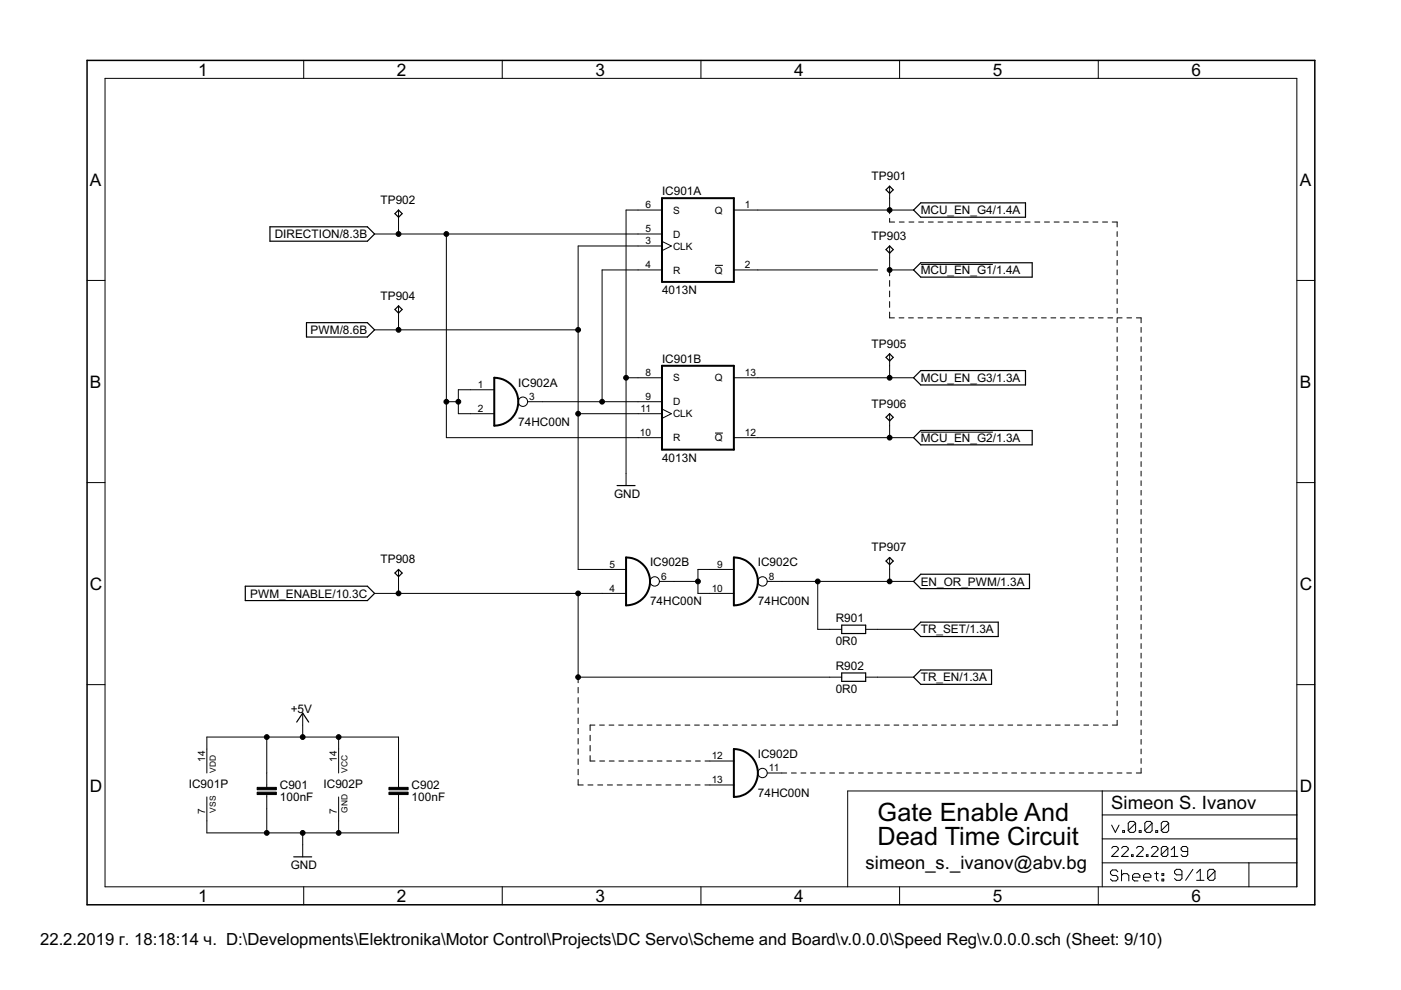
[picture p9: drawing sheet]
<svg xmlns="http://www.w3.org/2000/svg" width="297mm" height="210mm" viewBox="0 0 297 210" stroke-linecap="round" stroke-linejoin="round" font-family="sans-serif">
<g fill="#000" stroke="#000" stroke-width=".21">
<path d="M22.3 16.6v171.4zM64.4 12.8v3.8zM106.5 12.8v3.8zM148.6 12.8v3.8zM190.7 12.8v3.8zM232.9 12.8v3.8zM22.3 16.6h252.7zM18.5 59.5h3.8zM79.4 49.6h5.1zM84.5 44.5v2.6zM84.5 49.6h10.1zM84.5 47.1v2.5z"/>
<path d="M94.6 49.6h40.7zM94.6 49.6v35.6zM122.6 52.2h12.7zM127.7 57.2v28zM132.7 44.5v35.6zM135.3 52.2h5.1zM135.3 57.2h5.1zM135.3 49.6h5.1zM135.3 44.5h5.1zM132.7 44.5h2.6zM127.7 57.2h7.6zM140.4 51.2l1.9 1z"/>
<path d="M140.4 53.1l1.9-.9zM151.6 56.3h1.7zM155.6 44.5h5.1zM155.6 57.2h5.1zM160.7 44.5h27.9zM160.7 57.2h25.4zM188.6 52.2v2.5zM188.6 39.5v2.5zM188.6 57.2h5.1zM188.6 54.7v2.5zM188.6 57.2v1.3zM188.6 44.5h5.1z"/>
<path d="M188.6 42v2.5zM188.6 46.3v.8zM188.6 44.5v.8zM188.6 47.1h1.1zM190.7 47.1h1zM192.7 47.1h1.1zM195.2 56.1h15.3zM194.8 47.1h1zM196.8 47.1h1.1zM198.9 47.1h1zM200.9 47.1h1.1zM203 47.1h1z"/>
<path d="M205 47.1h1.1zM207.1 47.1h1zM209.1 47.1h1.1zM211.2 47.1h1zM213.2 47.1h1.1zM215.3 47.1h1zM217.3 47.1h1.1zM219.4 47.1h1.1zM221.4 47.1h1.1zM223.5 47.1h1.1zM225.6 47.1h1zM227.6 47.1h1.1z"/>
<path d="M229.7 47.1h1zM231.7 47.1h1.1zM233.8 47.1h1zM236.9 57.2v1.1zM236.9 55.2v1zM236.9 53.2v1zM236.9 51.1v1.1zM236.9 49.1v1zM236.9 47.1v1zM235.8 47.1h1.1zM275 59.5h3.8zM79.4 69.9h5.1z"/>
<path d="M84.5 64.9v2.5zM84.5 69.9h38.1zM84.5 67.4v2.5zM122.6 52.2v17.7zM188.6 75v2.6zM188.6 66.2v1.2zM188.6 63.9v1.3zM188.6 61.7v1.2zM188.6 59.5v1.2zM188.6 77.6v2.5zM188.6 67.4h1zM190.6 67.4h1z"/>
<path d="M192.6 67.4h1.1zM194.6 67.4h1.1zM196.7 67.4h1zM198.7 67.4h1zM200.7 67.4h1zM202.7 67.4h1zM204.7 67.4h1zM206.7 67.4h1zM208.7 67.4h1zM210.8 67.4h1zM212.8 67.4h1zM214.8 67.4h1z"/>
<path d="M216.8 67.4h1zM218.8 67.4h1zM220.8 67.4h1zM222.8 67.4h1zM224.8 67.4h1zM226.8 67.4h1.1zM228.9 67.4h1zM230.9 67.4h1zM232.9 67.4h1zM234.9 67.4h1zM236.9 77.6v1zM236.9 75.5v1.1z"/>
<path d="M236.9 73.5v1zM236.9 71.5v1zM236.9 69.4v1.1zM236.9 67.4v1zM236.9 65.4v1zM236.9 63.3v1.1zM236.9 61.3v1zM236.9 59.3v1zM236.9 67.4h1zM238.9 67.4h1zM241.9 77.6v1zM241.9 75.5v1.1z"/>
<path d="M241.9 73.5v1zM241.9 71.5v1zM241.9 69.4v1.1zM241.9 67.4v1zM240.9 67.4h1zM94.6 85.2v7.6zM94.6 92.8h40.7zM97.2 85.2v2.5zM97.2 82.6v2.6zM97.2 82.6h2.5zM94.6 85.2h2.6zM99.7 82.6h5.1z"/>
<path d="M99.7 87.7h5.1zM97.2 87.7h2.5zM111.9 85.2h3.1zM115 85.2h12.7zM122.6 69.9v17.8zM127.7 85.2h7.6zM132.7 80.1v20.3zM135.3 87.7h5.1zM135.3 92.8h5.1zM135.3 85.2h5.1zM135.3 80.1h5.1zM122.6 87.7h12.7z"/>
<path d="M132.7 80.1h2.6zM140.4 86.7l1.9 1zM140.4 88.7l1.9-1zM151.6 91.8h1.7zM155.6 80.1h5.1zM155.6 92.8h5.1zM160.7 92.8h27.9zM160.7 80.1h27.9zM188.6 87.7v2.6zM188.6 92.8h5.1zM188.6 90.3v2.5zM188.6 80.1h5.1z"/>
<path d="M195.2 91.6h15.3zM236.9 97.9v1zM236.9 95.8v1.1zM236.9 93.8v1zM236.9 91.8v1zM236.9 89.7v1.1zM236.9 87.7v1zM236.9 85.7v1zM236.9 83.7v1zM236.9 81.6v1.1zM236.9 79.6v1zM241.9 97.9v1z"/>
<path d="M241.9 95.8v1.1zM241.9 93.8v1zM241.9 91.8v1zM241.9 89.7v1.1zM241.9 87.7v1.1zM241.9 85.7v1zM241.9 83.7v1zM241.9 81.6v1.1zM241.9 79.6v1zM18.5 102.3h3.8zM132.7 100.4v2.6zM236.9 118.2v1z"/>
<path d="M236.9 116.1v1.1zM236.9 114.1v1zM236.9 112.1v1zM236.9 110v1.1zM236.9 108v1.1zM236.9 106v1zM236.9 103.9v1.1zM236.9 101.9v1.1zM236.9 99.9v1zM241.9 118.2v1zM241.9 116.1v1.1zM241.9 114.1v1z"/>
<path d="M241.9 112.1v1zM241.9 110.1v1zM241.9 108v1.1zM241.9 106v1zM241.9 104v1zM241.9 101.9v1.1zM241.9 99.9v1zM275 102.3h3.8zM79.4 125.8h5.1zM84.5 120.7v2.6zM84.5 125.8h38.1zM84.5 123.3v2.5z"/>
<path d="M122.6 87.7v33zM122.6 125.8h5.1zM127.7 125.8h5zM127.7 120.7h5zM122.6 120.7h5.1zM139.8 123.3h3.1zM142.9 123.3h5.1zM148 120.7v2.6zM148 120.7h2.5zM148 123.3v2.5zM148 125.8h2.5zM150.5 120.7h5.1z"/>
<path d="M150.5 125.8h5.1zM162.7 123.3h3.1zM165.8 123.3h7.6zM173.4 123.3h15.2zM173.4 123.3v10.1zM175.9 133.4h2.6zM173.4 133.4h2.5zM183.5 133.4h2.6zM188.6 118.2v2.5zM188.6 123.3h5.1zM188.6 120.7v2.6zM186.1 133.4h7.6z"/>
<path d="M236.9 138.5v1zM236.9 136.5v1zM236.9 134.4v1.1zM236.9 132.4v1zM236.9 130.4v1zM236.9 128.3v1.1zM236.9 126.3v1zM236.9 124.3v1zM236.9 122.2v1.1zM236.9 120.2v1zM241.9 138.5v1zM241.9 136.5v1z"/>
<path d="M241.9 134.4v1.1zM241.9 132.4v1zM241.9 130.4v1zM241.9 128.3v1.1zM241.9 126.3v1zM241.9 124.3v1zM241.9 122.2v1.1zM241.9 120.2v1zM18.5 145.2h3.8zM43.9 158.8v5.1zM43.9 156.3v2.5zM43.9 156.3h12.7z"/>
<path d="M56.6 156.3h7.6zM64.2 151.2v2.5zM64.2 156.3h7.6zM64.2 153.7v2.6zM71.8 158.8v5.1zM71.8 156.3v2.5zM71.8 156.3h12.7zM84.5 156.3v7.6zM122.6 125.8v17.8zM122.6 158.8v1.1zM122.6 156.6v1.2zM122.6 154.4v1.2z"/>
<path d="M122.6 152.3v1.1zM122.6 150.1v1.2zM122.6 147.9v1.2zM122.6 145.8v1.1zM122.6 143.6v1.2zM125.1 158.1v1.1zM125.1 155.9v1.2zM125.1 153.7v1.2zM125.1 153.7h1zM127.1 153.7h1zM129.1 153.7h1.1zM131.2 153.7h1z"/>
<path d="M133.2 153.7h1zM135.2 153.7h1zM137.2 153.7h1zM139.2 153.7h1zM141.2 153.7h1zM143.2 153.7h1.1zM145.2 153.7h1.1zM147.3 153.7h1zM149.3 153.7h1zM151.3 153.7h1zM153.3 153.7h1zM155.3 153.7h1z"/>
<path d="M157.3 153.7h1zM159.3 153.7h1.1zM161.4 153.7h1zM163.4 153.7h1zM165.4 153.7h1zM167.4 153.7h1zM169.4 153.7h1zM171.4 153.7h1zM173.4 153.7h1.1zM175.5 153.7h1zM175.9 143.6h2.6zM122.6 143.6h53.3z"/>
<path d="M177.5 153.7h1zM179.5 153.7h1zM181.5 153.7h1zM183.5 153.7h1zM185.5 153.7h1zM183.5 143.6h2.6zM187.5 153.7h1.1zM189.5 153.7h1.1zM191.6 153.7h1zM193.6 153.7h1zM186.1 143.6h7.6zM195.6 153.7h1z"/>
<path d="M197.6 153.7h1zM199.6 153.7h1zM201.6 153.7h1zM203.6 153.7h1.1zM205.7 153.7h1zM207.7 153.7h1zM209.7 153.7h1zM211.7 153.7h1zM213.7 153.7h1zM215.7 153.7h1zM217.7 153.7h1zM219.8 153.7h.9z"/>
<path d="M221.8 153.7h1zM223.8 153.7h1zM225.8 153.7h1zM227.8 153.7h1zM229.8 153.7h1zM231.8 153.7h1zM233.8 153.7h1zM235.8 153.7h1.1zM236.9 152.7v1zM236.9 150.7v1zM236.9 148.7v1zM236.9 146.6v1z"/>
<path d="M236.9 144.6v1zM236.9 142.6v1zM236.9 140.5v1.1zM241.9 158.8v1zM241.9 156.8v1zM241.9 154.7v1.1zM241.9 152.7v1zM241.9 150.7v1zM241.9 148.7v1zM241.9 146.6v1.1zM241.9 144.6v1zM241.9 142.6v1z"/>
<path d="M241.9 140.5v1.1zM275 145.2h3.8zM43.9 169v5.1zM43.9 174.1v2.5zM43.9 176.6h12.7zM56.6 163.9v2.5zM56.6 169v2.5zM56.6 166.4v.5zM56.6 168.5v.5zM56.6 176.6h7.6zM56.6 171.5v5.1zM56.6 156.3v7.6z"/>
<path d="M64.2 179.1v2.6zM64.2 176.6h7.6zM64.2 176.6v2.5zM71.8 169v5.1zM71.8 174.1v2.5zM71.8 176.6h12.7zM84.5 163.9v2.5zM84.5 169v2.5zM84.5 166.4v.5zM84.5 168.5v.5zM84.5 171.5v5.1zM122.6 165.3v1.1z"/>
<path d="M122.6 163.1v1.2zM122.6 160.9v1.2zM122.6 166.4h1.1zM125.1 160.2v1.2zM124.7 166.4h1zM125.1 161.4h1.1zM126.7 166.4h1.1zM127.1 161.4h1.1zM128.8 166.4h1.1zM129.2 161.4h1zM130.9 166.4h1zM131.2 161.4h1z"/>
<path d="M132.9 166.4h1.1zM133.2 161.4h1.1zM135 166.4h1.1zM135.3 161.4h1zM137.1 166.4h1zM137.3 161.4h1zM139.1 166.4h1.1zM139.3 161.4h1.1zM141.2 166.4h1.1zM141.4 161.4h1zM143.3 166.4h1zM143.4 161.4h1z"/>
<path d="M145.3 166.4h1.1zM145.4 161.4h1.1zM147.4 166.4h1zM147.4 161.4h1.1zM150.5 161.4h5.1zM150.5 166.4h5.1zM149.5 161.4h1zM149.5 166.4h1zM162.7 163.9h3.1zM165.8 163.9h1zM167.8 163.9h1zM169.8 163.9h1.1z"/>
<path d="M171.9 163.9h1zM173.9 163.9h1zM175.9 163.9h1.1zM177.9 163.9h1.1zM179.7 167.7h54zM180 163.9h1zM182 163.9h1zM184 163.9h1.1zM186.1 163.9h1zM188.1 163.9h1zM190.1 163.9h1.1zM192.2 163.9h1z"/>
<path d="M194.2 163.9h1zM196.2 163.9h1.1zM198.2 163.9h1.1zM200.3 163.9h1zM202.3 163.9h1zM204.3 163.9h1.1zM206.4 163.9h1zM208.4 163.9h1zM210.4 163.9h1.1zM212.5 163.9h1zM214.5 163.9h1zM216.5 163.9h1.1z"/>
<path d="M218.6 163.9h1zM220.6 163.9h1zM222.6 163.9h1.1zM224.7 163.9h1zM226.7 163.9h1zM228.7 163.9h1.1zM230.8 163.9h1zM232.8 163.9h1zM233.7 167.7h41.3zM233.7 177.9h41.3zM233.7 172.8v5.1zM233.7 172.8h41.3z"/>
<path d="M233.7 167.7v5.1zM234.8 163.9h1zM235.7 174.9l.8 1.6zM236 179.5l-.3 .3zM237.3 174.9l-.8 1.6zM236 179.5h.7zM236.9 163.9h1zM236.7 179.5l.4 .3zM238 176.1v.4zM238 176.1h.4zM238.1 179.5l-.3 .3zM238.4 176.1v.4z"/>
<path d="M238 176.5h.4zM238.1 179.5h.7zM238.9 163.9h1zM239.2 174.5v1.6zM239.2 174.5l.4-.3zM239.2 176.1l1.6-1.6zM238.8 179.5l.4 .3zM239.6 174.2h.8zM239.2 176.1l.4 .4zM240.4 174.2l.4 .3zM239.6 176.5h.8zM240.8 174.5v1.6z"/>
<path d="M240.4 176.5l.4-.4zM240.9 163.9h1zM241.3 179.5l-.4 .3zM241.5 176.1v.4zM241.5 176.1h.4zM241.9 176.1v.4zM241.5 176.5h.4zM241.9 162.9v1zM241.9 160.8v1.1zM241.3 179.5h.7zM242 179.5l.4 .3zM242.7 174.5v1.6z"/>
<path d="M242.7 174.5l.4-.3zM244.3 174.5l-1.6 1.6zM243.1 174.2h.8zM242.7 176.1l.4 .4zM243.9 174.2l.4 .3zM243.1 176.5h.8zM244.3 174.5v1.6zM244.3 176.1l-.4 .4zM244.5 179.5l-.4 .3zM245 176.1v.4zM245 176.1h.4zM244.5 179.5h.7z"/>
<path d="M245.4 176.1v.4zM245 176.5h.4zM245.2 179.5l.3 .3zM246.2 174.5v1.6zM246.2 174.5l.4-.3zM246.2 176.1l1.6-1.6zM246.5 179.5l-.3 .3zM246.5 179.5h.8zM246.6 174.2h.8zM246.2 176.1l.4 .4zM247.3 179.5l.3 .3zM247.4 174.2l.4 .3z"/>
<path d="M246.6 176.5h.8zM247.6 179.8v1.4zM247.8 174.5v1.6zM247.8 176.1l-.4 .4zM249 179.5v2.1zM250.4 179.8v.4zM250.8 179.5l-.4 .3zM250.8 179.5h.7zM251.5 179.5l.3 .3zM275 172.8v5.1zM275 167.7v5.1zM22.3 188h252.7z"/>
<path d="M64.4 188v3.8zM106.5 188v3.8zM148.6 188v3.8zM179.7 167.7v20.3zM190.7 188v3.8zM232.9 188v3.8zM233.7 182.9v5.1zM233.7 177.9v5zM235.4 184.8v.4zM235.4 185.2l.4 .4zM237.1 180.2l-1.4 1.4zM235.4 184.8l.4-.4z"/>
<path d="M235.8 185.6h.8zM235.4 186.4l.4 .4zM235.8 184.4h.8zM236.6 185.6l.4 .4zM235.8 186.8h.8zM236.6 184.4l.4 .4zM237 186v.4zM237 186.4l-.4 .4zM235.7 181.6h1.4zM237.1 179.8v.4zM237.8 181.6l1.4-1.4zM237.8 184.4v2.4z"/>
<path d="M237.8 185.6l.4-.4zM238.2 185.2h.8zM239 185.2l.3 .4zM237.8 181.6h1.4zM239.2 179.8v.4zM239.3 185.6v1.2zM239.9 181.2v.4zM239.9 181.2h.3zM240.1 185.6v.8zM240.1 185.6l.4-.4zM240.2 181.2v.4zM239.9 181.6h.3z"/>
<path d="M240.1 186.4l.4 .4zM240.5 185.2h.8zM240.9 181.6l1.5-1.4zM240.5 186.8h.8zM241.3 185.2l.4 .4zM241.7 185.6v.4zM240.1 186h1.6zM240.9 181.6h1.5zM242.4 179.8v.4zM242.5 185.6v.8zM242.5 185.6l.3-.4zM242.5 186.4l.3 .4z"/>
<path d="M242.8 185.2h.8zM243.1 181.2v.4zM243.1 181.2h.3zM243.4 181.2v.4zM243.1 181.6h.3zM242.8 186.8h.8zM243.6 185.2l.4 .4zM244 185.6v.4zM242.5 186h1.5zM244.1 181.6l1.4-1.4zM244.8 185.2h.8zM245.2 184.8v1.6z"/>
<path d="M245.2 186.4l.4 .4zM244.1 181.6h1.4zM245.5 179.8v.4zM246.2 179.8v1.4zM246.2 181.2l1.4-1.4zM246.4 185.2h.3zM246.4 185.2v.4zM246.4 186.4h.3zM246.4 186.4v.4zM246.2 181.2l.3 .4zM246.7 185.2v.4zM246.4 185.6h.3z"/>
<path d="M246.7 186.4v.4zM246.4 186.8h.3zM246.5 181.6h.8zM247.6 181.2l-.3 .4zM248.3 180.2l.7-.7zM248.3 181.6h1.4zM249 186.3l.4 .3zM249 184.7v.4zM249 185.1l.4 .4zM249.4 186.6h.8zM249 184.7l.4-.4zM249.4 185.5h1.2z"/>
<path d="M250.2 186.6l.4-.3zM249.4 184.3h.8zM250.4 181.2l.4 .4zM250.4 180.2l.4 .3zM250.6 184.7v1.6zM250.2 184.3l.4 .4zM250.8 181.6h.7zM250.8 180.5h1zM252.9 184.3l-1.5 2.3zM251.8 181.2l-.3 .4zM251.8 179.8v1.4zM253.7 185.1l.8-.8z"/>
<path d="M253.7 186.6h1.6zM254.5 184.3v2.3zM256.1 184.7v1.6zM256.1 184.7l.3-.4zM257.6 184.7l-1.5 1.6zM256.4 184.3h.8zM256.1 186.3l.3 .3zM257.2 184.3l.4 .4zM256.4 186.6h.8zM257.6 184.7v1.6zM257.6 186.3l-.4 .3zM264.8 182.9v5.1z"/>
<path d="M264.8 182.9h10.2zM233.7 182.9h31.1zM275 182.9v5.1zM275 177.9v5zM275 16.6v171.4z"/>
<circle cx="84.5" cy="49.6" r=".51"/>
<circle cx="94.6" cy="49.6" r=".51"/>
<circle cx="188.6" cy="57.2" r=".51"/>
<circle cx="188.6" cy="44.5" r=".51"/>
<circle cx="84.5" cy="69.9" r=".51"/>
<circle cx="122.6" cy="69.9" r=".51"/>
<circle cx="94.6" cy="85.2" r=".51"/>
<circle cx="97.2" cy="85.2" r=".51"/>
<circle cx="122.6" cy="87.7" r=".51"/>
<circle cx="127.7" cy="85.2" r=".51"/>
<circle cx="132.7" cy="80.1" r=".51"/>
<circle cx="188.6" cy="80.1" r=".51"/>
<circle cx="188.6" cy="92.8" r=".51"/>
<circle cx="84.5" cy="125.8" r=".51"/>
<circle cx="122.6" cy="125.8" r=".51"/>
<circle cx="148" cy="123.3" r=".51"/>
<circle cx="173.4" cy="123.3" r=".51"/>
<circle cx="188.6" cy="123.3" r=".51"/>
<circle cx="56.6" cy="156.3" r=".51"/>
<circle cx="64.2" cy="156.3" r=".51"/>
<circle cx="71.8" cy="156.3" r=".51"/>
<circle cx="122.6" cy="143.6" r=".51"/>
<circle cx="56.6" cy="176.6" r=".51"/>
<circle cx="64.2" cy="176.6" r=".51"/>
<circle cx="71.8" cy="176.6" r=".51"/>
</g>
<g fill="#000" stroke="#000" stroke-width=".25">
<path d="M188.6 39.5l.8 .7zM57.2 48.1v3zM57.2 51.1h20.7zM57.2 48.1h20.7zM79.4 49.6l-1.5 1.5zM77.9 48.1l1.5 1.5zM84.5 44.5l-.8 .8zM84.5 44.5l.8 .8zM83.7 45.3l.8 .8zM85.3 45.3l-.8 .8zM187.9 52.9l.7-.7zM187.9 40.2l.7-.7z"/>
<path d="M188.6 52.2l.8 .7zM187.9 52.9l.7 .8zM187.9 40.2l.7 .8zM189.4 52.9l-.8 .8zM189.4 40.2l-.8 .8zM193.7 57.2l1.5-1.5zM193.7 57.2l1.5 1.6zM193.7 44.5l1.5-1.5zM193.7 44.5l1.5 1.6zM195.2 55.7h23.6zM195.2 58.8h23.6zM195.2 43h22.2z"/>
<path d="M195.2 46.1h22.2zM217.4 43v3.1zM218.8 55.7v3.1zM65 68.4v3.1zM65 71.5h12.9zM65 68.4h12.9zM79.4 69.9l-1.5 1.6zM77.9 68.4l1.5 1.5zM83.7 65.6l.8-.7zM84.5 64.9l.8 .7zM83.7 65.6l.8 .8zM85.3 65.6l-.8 .8z"/>
<path d="M187.9 75.8l.7-.8zM188.6 75l.8 .8zM187.9 75.8l.7 .7zM189.4 75.8l-.8 .7zM195.2 78.6h22.2zM217.4 78.6v3zM187.9 88.5l.7-.8zM188.6 87.7l.8 .8zM187.9 88.5l.7 .7zM189.4 88.5l-.8 .7zM193.7 92.8l1.5-1.5zM193.7 92.8l1.5 1.5z"/>
<path d="M193.7 80.1l1.5-1.5zM193.7 80.1l1.5 1.5zM195.2 91.3h23.6zM195.2 94.3h23.6zM195.2 81.6h22.2zM218.8 91.3v3zM130.8 103h3.8zM187.9 119l.7-.8zM188.6 118.2l.8 .8zM187.9 119l.7 .7zM189.4 119l-.8 .7zM52 124.3v3z"/>
<path d="M52 127.3h25.9zM52 124.3h25.9zM79.4 125.8l-1.5 1.5zM77.9 124.3l1.5 1.5zM83.7 121.5l.8-.8zM84.5 120.7l.8 .8zM83.7 121.5l.8 .8zM85.3 121.5l-.8 .8zM178.5 134.3h5zM178.5 132.5v1.8zM178.5 132.5h5zM183.5 132.5v1.8z"/>
<path d="M193.7 123.3l1.5-1.5zM193.7 123.3l1.5 1.5zM193.7 133.4l1.5-1.5zM193.7 133.4l1.5 1.6zM195.2 121.8h23.1zM195.2 124.8h23.1zM195.2 131.9h16.4zM195.2 135h16.4zM211.6 131.9v3.1zM218.3 121.8v3zM64.2 151.2l-1.3 1.9zM64.2 151.2l1.2 1.9z"/>
<path d="M178.5 144.5h5zM178.5 142.7v1.8zM178.5 142.7h5zM183.5 142.7v1.8zM193.7 143.6l1.5-1.6zM193.7 143.6l1.5 1.5zM195.2 142h15zM195.2 145.1h15zM210.2 142v3.1zM62.3 181.7h3.8z"/>
</g>
<path d="M18.5 12.8v179zM18.5 12.8h260.3zM18.5 191.8h260.3zM278.8 12.8v179z" fill="#000" stroke="#000" stroke-width=".32"/>
<path d="M140.4 59.8h15.2zM140.4 42v17.8zM155.6 42v17.8zM140.4 42h15.2zM140.4 77.6v17.7zM140.4 77.6h15.2zM104.8 80.1v10.2zM140.4 95.3h15.2zM155.6 77.6v17.7zM155.6 118.2v10.2zM132.7 118.2v10.2zM155.6 158.8v10.2z" fill="#000" stroke="#000" stroke-width=".42"/>
<g fill="none" stroke="#000" stroke-width=".21">
<circle cx="110.9" cy="85.2" r=".99"/>
<circle cx="138.8" cy="123.3" r=".99"/>
<circle cx="161.7" cy="123.3" r=".99"/>
<circle cx="161.7" cy="163.9" r=".99"/>
</g>
<path d="M104.8 80.1a5.1 5.1 0 0 1 5.1 5.1 5.1 5.1 0 0 1-5.1 5.1M132.7 118.2a5.1 5.1 0 0 1 5.1 5.1 5.1 5.1 0 0 1-5.1 5.1M155.6 118.2a5.1 5.1 0 0 1 5.1 5.1 5.1 5.1 0 0 1-5.1 5.1M155.6 158.8a5.1 5.1 0 0 1 5.1 5.1 5.1 5.1 0 0 1-5.1 5.1" fill="none" stroke="#000" stroke-width=".42"/>
<path d="M54.5 168h4.1v.5h-4.1zM54.5 166.9h4.1v.5h-4.1zM82.5 168h4v.5h-4zM82.5 166.9h4v.5h-4z" fill="#000" stroke="#000" stroke-width=".21"/>
<g font-size="6">
<text x="186.1" y="179.1">Dead Time Circuit</text>
<text x="186.1" y="174.1">Gate Enable And</text>
</g>
<g font-size="4.4">
<text x="235.6" y="171.5">Simeon S. Ivanov</text>
<text x="183.5" y="184.2">simeon_s._ivanov@abv.bg</text>
</g>
<g font-size="4.1">
<text x="42" y="16">1</text>
<text x="84.1" y="16">2</text>
<text x="126.3" y="16">3</text>
<text x="168.4" y="16">4</text>
<text x="210.5" y="16">5</text>
<text x="252.6" y="16">6</text>
<text x="19.1" y="39.3">A</text>
<text x="275.6" y="39.3">A</text>
<text x="19.1" y="82.2">B</text>
<text x="275.6" y="82.2">B</text>
<text x="19.1" y="125">C</text>
<text x="275.6" y="125">C</text>
<text x="19.1" y="167.9">D</text>
<text x="275.6" y="167.9">D</text>
<text x="42" y="191.2">1</text>
<text x="84.1" y="191.2">2</text>
<text x="126.3" y="191.2">3</text>
<text x="168.4" y="191.2">4</text>
<text x="210.5" y="191.2">5</text>
<text x="252.6" y="191.2">6</text>
</g>
<text font-size="4" x="8.5" y="200.4">22.2.2019 г. 18:18:14 ч. D:\Developments\Elektronika\Motor Control\Projects\DC Servo\Scheme and Board\v.0.0.0\Speed Reg\v.0.0.0.sch (Sheet: 9/10)</text>
<g font-size="2.8">
<text x="140.4" y="41.4">IC901A</text>
<text x="184.8" y="38.2">TP901</text>
<text x="80.7" y="43.3">TP902</text>
<text x="195.2" y="45.4">MCU_EN_G4/1.4A</text>
<text x="58.3" y="50.5">DIRECTION/8.3B</text>
<text x="184.8" y="50.9">TP903</text>
<text x="195.2" y="58.1">MCU_EN_G1/1.4A</text>
<text x="80.7" y="63.6">TP904</text>
<text x="140.4" y="62.3">4013N</text>
<text x="65.9" y="70.8">PWM/8.6B</text>
<text x="140.4" y="76.9">IC901B</text>
<text x="184.8" y="73.7">TP905</text>
<text x="109.9" y="82">IC902A</text>
<text x="195.2" y="81">MCU_EN_G3/1.3A</text>
<text x="184.8" y="86.4">TP906</text>
<text x="109.9" y="90.3">74HC00N</text>
<text x="195.2" y="93.7">MCU_EN_G2/1.3A</text>
<text x="140.4" y="97.9">4013N</text>
<text x="130.2" y="105.5">GND</text>
<text x="80.7" y="119.5">TP908</text>
<text x="184.8" y="116.9">TP907</text>
<text x="137.8" y="120.1">IC902B</text>
<text x="160.7" y="120.1">IC902C</text>
<text x="195.2" y="124.2">EN_OR_PWM/1.3A</text>
<text x="53.1" y="126.7">PWM_ENABLE/10.3C</text>
<text x="137.8" y="128.3">74HC00N</text>
<text x="160.7" y="128.3">74HC00N</text>
<text x="177.2" y="131.9">R901</text>
<text x="177.2" y="136.7">0R0</text>
<text x="195.2" y="134.3">TR_SET/1.3A</text>
<text x="177.2" y="142.1">R902</text>
<text x="177.2" y="146.9">0R0</text>
<text x="195.2" y="144.5">TR_EN/1.3A</text>
<text x="61.6" y="151.2">+5</text>
<text x="64.5" y="151.2">V</text>
<text x="160.7" y="160.7">IC902D</text>
<text x="40" y="167.1">IC901P</text>
<text x="59.3" y="167.3">C901</text>
<text x="68.6" y="167.1">IC902P</text>
<text x="87.3" y="167.3">C902</text>
<text x="59.3" y="169.9">100nF</text>
<text x="87.3" y="169.9">100nF</text>
<text x="160.7" y="169">74HC00N</text>
<text x="61.6" y="184.2">GND</text>
</g>
<g font-size="2.4">
<text x="136.8" y="44.2">6</text>
<text x="142.7" y="45.3">S</text>
<text x="151.6" y="45.3">Q</text>
<text x="157.9" y="44.2">1</text>
<text x="136.8" y="51.8">3</text>
<text x="136.8" y="49.3">5</text>
<text x="142.7" y="52.9">CLK</text>
<text x="142.7" y="50.4">D</text>
<text x="136.8" y="56.9">4</text>
<text x="142.7" y="58">R</text>
<text x="151.6" y="58">Q</text>
<text x="157.9" y="56.9">2</text>
<text x="101.3" y="82.3">1</text>
<text x="136.8" y="79.7">8</text>
<text x="142.7" y="80.9">S</text>
<text x="151.6" y="80.9">Q</text>
<text x="157.9" y="79.7">13</text>
<text x="101.3" y="87.4">2</text>
<text x="112.2" y="84.8">3</text>
<text x="135.8" y="87.4">11</text>
<text x="136.8" y="84.8">9</text>
<text x="142.7" y="88.5">CLK</text>
<text x="142.7" y="85.9">D</text>
<text x="135.7" y="92.4">10</text>
<text x="142.7" y="93.6">R</text>
<text x="151.6" y="93.6">Q</text>
<text x="157.9" y="92.4">12</text>
<text x="129.2" y="125.5">4</text>
<text x="129.2" y="120.4">5</text>
<text x="140.2" y="122.9">6</text>
<text x="150.9" y="125.5">10</text>
<text x="152.1" y="120.4">9</text>
<text x="163" y="122.9">8</text>
<text x="43.5" y="161.6" transform="rotate(-90 43.5 161.6)">14</text>
<text x="71.4" y="161.6" transform="rotate(-90 71.4 161.6)">14</text>
<text x="150.9" y="161">12</text>
<text x="150.9" y="166.1">13</text>
<text x="163" y="163.5">11</text>
<text x="43.5" y="172.5" transform="rotate(-90 43.5 172.5)">7</text>
<text x="71.4" y="172.5" transform="rotate(-90 71.4 172.5)">7</text>
</g>
<g font-size="2">
<text x="45.8" y="163.9" transform="rotate(-90 45.8 163.9)">VDD</text>
<text x="73.7" y="163.9" transform="rotate(-90 73.7 163.9)">VCC</text>
<text x="45.8" y="172.3" transform="rotate(-90 45.8 172.3)">VSS</text>
<text x="73.7" y="172.3" transform="rotate(-90 73.7 172.3)">GND</text>
</g>
</svg>
